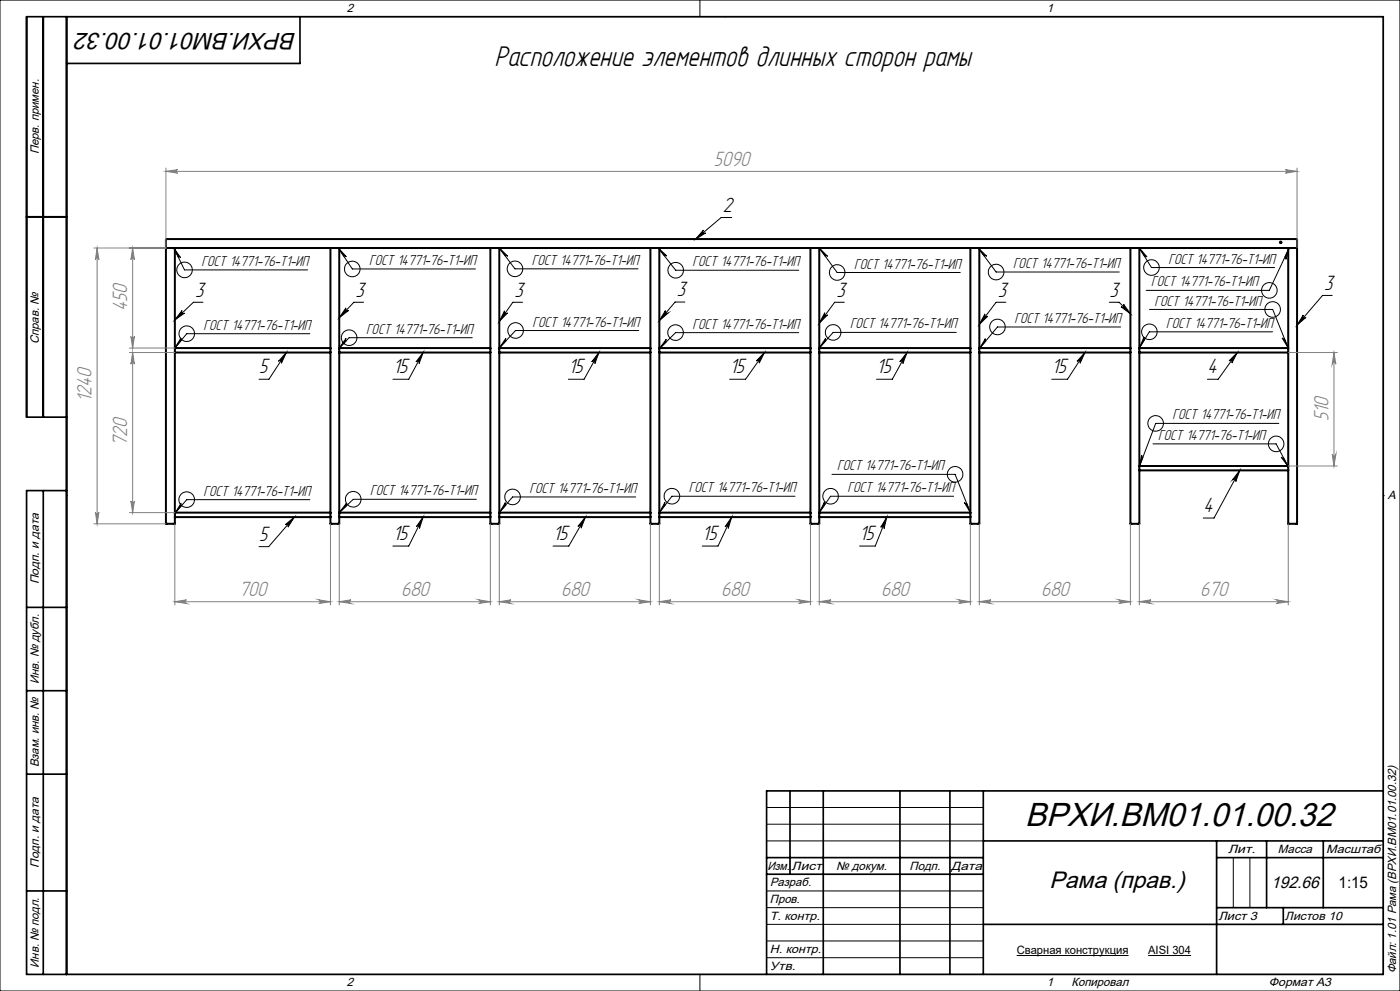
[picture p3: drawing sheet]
<svg xmlns="http://www.w3.org/2000/svg" width="420mm" height="297mm" viewBox="0 0 420 297" stroke-linecap="round" stroke-linejoin="round" font-family="sans-serif">
<g fill="none" stroke="#000" stroke-width=".6">
<path d="M8 65h12M50.1 74.3h2.4M50.1 74.3h-.3v82.7h2.7v-2M50.1 74.3l-.3-.3v-2.1l.2-.3h338.9l.2 .2v2.3l-.3 .2M52.5 74.3h46.6M52.5 74.3v30M99.1 74.3h2.7M99.1 74.3v30M101.8 74.3h45.3M101.8 74.3v30M147.1 74.3h2.7M147.1 74.3v30"/>
<path d="M149.8 74.3h45.3M149.8 74.3v30M195.1 74.3h2.7M195.1 74.3v30M197.8 74.3h45.3M197.8 74.3v30M243.1 74.3h2.7M243.1 74.3v30M245.8 74.3h45.3M245.8 74.3v30M291.1 74.3h2.7M291.1 74.3v30"/>
<path d="M293.8 74.3h45.3M293.8 74.3v30M339.1 74.3h2.7M339.1 74.3v30M341.8 74.3h44.7M341.8 74.3v30M386.5 74.3h2.3M386.5 74.3v30M388.8 74.3h.3v82.7h-2.6v-16M52.5 104.3v1.4M52.5 105.7v47.9M52.5 105.7h46.6"/>
<path d="M52.5 104.3h46.6M99.1 104.3v1.4M99.1 105.7v47.9M101.8 104.3v1.4M101.8 105.7v47.9M101.8 105.7h45.3M101.8 104.3h45.3M147.1 104.3v1.4M147.1 105.7v47.9M149.8 104.3v1.4M149.8 105.7v47.9M149.8 105.7h45.3"/>
<path d="M149.8 104.3h45.3M195.1 104.3v1.4M195.1 105.7v47.9M197.8 104.3v1.4M197.8 105.7v47.9M197.8 105.7h45.3M197.8 104.3h45.3M243.1 104.3v1.4M243.1 105.7v47.9M245.8 104.3v1.4M245.8 105.7v47.9M245.8 105.7h45.3"/>
<path d="M245.8 104.3h45.3M291.1 104.3v1.4M291.1 105.7v47.9M293.8 105.7v51.3h-2.7v-2M293.8 104.3v1.4M293.8 105.7h45.3M293.8 104.3h45.3M339.1 105.7v51.3h2.7v-16M339.1 104.3v1.4M341.8 104.3v1.4M341.8 105.7v34M341.8 105.7h44.7"/>
<path d="M341.8 104.3h44.7M386.5 104.3v1.4M386.5 105.7v34M341.8 139.7v1.3M341.8 139.7h44.7M386.5 139.7v1.3M52.5 153.6v1.4M52.5 155h46.6M52.5 153.6h46.6M99.1 155v2h2.7v-2M99.1 153.6v1.4M101.8 153.6v1.4"/>
<path d="M101.8 155h45.3M101.8 153.6h45.3M147.1 155v2h2.7v-2M147.1 153.6v1.4M149.8 153.6v1.4M149.8 155h45.3M149.8 153.6h45.3M195.1 155v2h2.7v-2M195.1 153.6v1.4M197.8 153.6v1.4M197.8 155h45.3M197.8 153.6h45.3"/>
<path d="M243.1 155v2h2.7v-2M243.1 153.6v1.4M245.8 153.6v1.4M245.8 155h45.3M245.8 153.6h45.3M291.1 153.6v1.4M341.8 141h44.7"/>
<circle cx="384.2" cy="72.7" r=".22"/>
</g>
<g fill="none" stroke="#000" stroke-width=".3">
<path d="M0 0h420v297h-420zM20 5h395v287h-395zM210 0v5M217.5 5h.1M52.1 74.3l3.3 6.6h36.9M52.1 74.3l2.1 2.9-.7-.2zM101.5 74.3l4.2 6.3h36.9M101.5 74.3l2.4 2.6-.7-.1zM149.8 74.3l2.5 2.5-.7-.1zM149.8 74.3l4.7 6.3h36.9M197.5 74.3l2.6 2.4h-.8zM197.5 74.3l5.2 6.7h36.9"/>
<path d="M211 69a.54 .54 0 0 0 0 .7 .54 .54 0 0 0 .7 .1l-3 1.8zM219.5 65.2h-3.1l-7.7 6.4M245.8 74.3l2.5 2.5-.8-.1zM245.8 74.3l5.3 7.4h37M293.5 74.3l2.5 2.5-.7-.1zM293.5 74.3l5.3 7.2h37M341.8 74.3l2.3 2.7-.7-.2zM341.8 74.3l3.6 5.9h37M386.8 74.3l-1 3.4-.1-.5-.2-.2zM386.8 74.3l-6 12.7h-36.9M54.6 93.1a.54 .54 0 0 0 0 .7 .54 .54 0 0 0 .8 0l-2.9 2.1zM60.9 90.6h-2.9l-5.5 5.3"/>
<path d="M103.8 92.3a.55 .55 0 0 0 .1 .7 .55 .55 0 0 0 .7 0l-2.8 2.2zM109.1 90.6h-2.9l-4.4 4.6M151.4 93.2a.53 .53 0 0 0 .1 .7 .53 .53 0 0 0 .8-.1l-2.5 2.5zM156.8 90.6h-3l-4 5.7M191.6 99.1h-36.9l-4.9 5.2M199.6 93.1a.54 .54 0 0 0 .1 .7 .54 .54 0 0 0 .7 0l-2.6 2.3zM205.5 90.5h-3l-4.7 5.6M239.6 99.7h-36.9l-4.9 4.8M247.4 93.7a.53 .53 0 0 0 .2 .7 .53 .53 0 0 0 .7 0l-2.5 2.5zM253.3 90.6h-2.9l-4.6 6.3M286.9 99.6h-37l-4.1 4.7M295.5 94.1a.54 .54 0 0 0 .1 .7 .54 .54 0 0 0 .7 0l-2.5 2.4z"/>
<path d="M301.8 90.6h-3l-5 6.6M332.8 90.6h2.9l3.4 3.4M336.2 98h-37l-5.4 6.5M337 91.2l2.1 2.8-2.8-2.1a.54 .54 0 0 0 .7 0 .54 .54 0 0 0 0-.7zM344.8 92.7h37l4.7 11.6M381.8 99.4h-37l-3 4.9M391 94.4a.53 .53 0 0 0 .1 .8 .53 .53 0 0 0 .7-.1l-2.7 2.3zM399.7 88.5h-2.9l-7.7 8.9M54.3 101.3l.1 .7-1.9 2.3zM85.9 105.7l-1.5 3.2a.52 .52 0 0 0-.1-.8 .52 .52 0 0 0-.8 .2zM85.9 105.7l-5.2 8h-3M93 100h-37l-3.5 4.3"/>
<path d="M103.8 101.4l-.1 .5 .2 .3-2.1 2.1zM126.9 105.7l-4.3 8h-4.7M126.9 105.7l-1.2 3.3a.52 .52 0 0 0-.2-.7 .52 .52 0 0 0-.7 .2zM141.7 101.2h-37l-2.9 3.1M151.8 101.4v.7l-2 2.2zM179.7 105.7l-4.5 8h-4.7M179.7 105.7l-1.2 3.3a.55 .55 0 0 0-.3-.7 .55 .55 0 0 0-.7 .1zM199.9 101.7v.7l-2.1 2.1zM229.3 105.7l-5.6 8h-4.8M229.3 105.7l-1.5 3.1a.54 .54 0 0 0-.2-.7 .54 .54 0 0 0-.7 .1zM247.7 101.3l.1 .8-2 2.2zM272.1 105.7l-4.4 8h-4.7"/>
<path d="M272.1 105.7l-1.2 3.3a.53 .53 0 0 0-.2-.7 .53 .53 0 0 0-.8 .1zM295.6 101.5l.1 .7-1.9 2.3zM325.5 105.7l-5.2 8h-4.8M325.5 105.7l-1.5 3.2a.54 .54 0 0 0-.2-.8 .54 .54 0 0 0-.7 .2zM343.2 101.1l.2 .7-1.6 2.5zM371.2 105.7l-5.8 8h-3.2M371.2 105.7l-1.6 3.1a.53 .53 0 0 0-.2-.7 .53 .53 0 0 0-.7 .1zM384.6 101.3l.7 .2 1.2 2.8zM342.5 136.4l.4 .7-1.1 2.7zM345.9 133h36.9l3.7 6.8M383.6 126.9h-36.9l-4.9 12.9M384.4 137l.7 .2 1.4 2.6z"/>
<path d="M20 148.5h.1M54.3 150.8l.1 .8-1.9 2.2zM85.6 157.3l2.7-2.3-1.9 3a.54 .54 0 0 0-.1-.8 .54 .54 0 0 0-.7 .1zM88.3 155l-7.7 8.8h-2.9M93 149.8h-37l-3.5 4M103.9 150.8l.1 .8-2.2 2zM126.9 155l-4.3 8.7h-4.7M126.9 155l-1.1 3.4a.54 .54 0 0 0-.2-.7 .54 .54 0 0 0-.7 .2zM142.9 149.6h-36.9l-4.2 4M151.6 150.6l.1 .8-1.9 2.2zM175.6 155l-5 8.7h-4.7M175.6 155l-1.3 3.3a.55 .55 0 0 0-.2-.7 .55 .55 0 0 0-.7 .2z"/>
<path d="M190.7 148.9h-36.9l-4 4.7M199.5 150.5l.1 .8-1.8 2.3zM219.5 155l-4.1 8.7h-4.7M219.5 155l-1 3.4a.53 .53 0 0 0-.3-.7 .53 .53 0 0 0-.7 .2zM238.5 148.7h-36.9l-3.8 4.9M247.3 150.5l.2 .7-1.7 2.4zM249.6 142.2h36.9l4.6 11.4M266 155l-3.4 8.7h-4.8M266 155l-.8 3.4a.53 .53 0 0 0-.3-.7 .53 .53 0 0 0-.7 .3zM286.1 148.7h-36.9l-3.4 4.9M289.3 150.6l.7 .3 1.1 2.7zM371.9 141l-7.7 14.3h-3.2"/>
<path d="M371.9 141l-1.2 3.3a.55 .55 0 0 0-.2-.7 .55 .55 0 0 0-.7 .2zM415 148.5h.1M230 242h65M230 247h65M230 252h65M370 257v15M375 257v15M230 267h65M230 272h65M230 277h65M210 292v5M217.5 292h.1"/>
<path d="M230 282h65M230 287h65M305 286.4h33.6M344.4 286.4h12.9"/>
<circle cx="55.4" cy="80.9" r="2.32"/>
<circle cx="105.7" cy="80.6" r="2.33"/>
<circle cx="154.5" cy="80.6" r="2.32"/>
<circle cx="154.7" cy="99" r="2.34"/>
<circle cx="202.7" cy="99.7" r="2.34"/>
<circle cx="202.7" cy="81" r="2.33"/>
<circle cx="249.9" cy="99.6" r="2.33"/>
<circle cx="251.1" cy="81.7" r="2.32"/>
<circle cx="298.8" cy="81.6" r="2.34"/>
<circle cx="299.2" cy="98" r="2.34"/>
<circle cx="344.8" cy="99.4" r="2.33"/>
<circle cx="345.4" cy="80.2" r="2.33"/>
<circle cx="380.8" cy="87" r="2.33"/>
<circle cx="381.8" cy="92.7" r="2.33"/>
<circle cx="56" cy="100" r="2.32"/>
<circle cx="104.7" cy="101.2" r="2.33"/>
<circle cx="346.7" cy="126.9" r="2.33"/>
<circle cx="382.8" cy="133" r="2.32"/>
<circle cx="56" cy="149.7" r="2.34"/>
<circle cx="106" cy="149.6" r="2.34"/>
<circle cx="153.8" cy="148.9" r="2.34"/>
<circle cx="201.6" cy="148.7" r="2.34"/>
<circle cx="249.2" cy="148.7" r="2.33"/>
<circle cx="286.5" cy="142.2" r="2.34"/>
</g>
<g fill="none" stroke="#808080" stroke-width=".3">
<path d="M49.8 51.4l3.5-.6a.53 .53 0 0 0-.5 .6 .53 .53 0 0 0 .5 .5zM49.8 50.4v23.9h-21.6M49.8 51.4h339.3M385.6 50.8l3.5 .6-3.5 .5a.53 .53 0 0 0 .5-.5 .53 .53 0 0 0-.5-.6zM389.1 50.4v23.9M29.1 74.3l.6 3.5a.53 .53 0 0 0-.6-.5 .53 .53 0 0 0-.5 .5zM29.1 74.3v82.7M39.8 74.3l.5 3.5a.53 .53 0 0 0-.5-.5 .53 .53 0 0 0-.5 .5zM39.8 74.3v30M38.8 105.7h13.7M38.8 104.3h13.7M39.3 100.8a.53 .53 0 0 0 .5 .5 .53 .53 0 0 0 .5-.5l-.5 3.5z"/>
<path d="M39.8 105.7v47.9M39.8 105.7l.5 3.4a.53 .53 0 0 0-.5-.5 .53 .53 0 0 0-.5 .5zM386.5 105.7h14.7M400.2 105.7v34M400.2 105.7l.6 3.4a.55 .55 0 0 0-.6-.5 .55 .55 0 0 0-.5 .5zM386.5 139.7h14.7M399.7 136.1a.55 .55 0 0 0 .5 .6 .55 .55 0 0 0 .6-.6l-.6 3.6zM28.2 157h21.6M28.6 153.5a.53 .53 0 0 0 .5 .5 .53 .53 0 0 0 .6-.5l-.6 3.5zM38.8 153.6h13.7M39.3 150.1a.53 .53 0 0 0 .5 .5 .53 .53 0 0 0 .5-.5l-.5 3.5zM52.5 157v24.3"/>
<path d="M99.1 157v24.3M101.8 157v24.3M147.1 157v24.3M149.8 157v24.3M195.1 157v24.3M197.8 157v24.3M243.1 157v24.3M245.8 157v24.3M291.1 157v24.3M293.8 157v24.3M339.1 157v24.3M341.8 157v24.3"/>
<path d="M386.5 157v24.3M95.6 179.8l3.5 .5-3.5 .6a.55 .55 0 0 0 .5-.6 .55 .55 0 0 0-.5-.5zM143.6 179.8l3.5 .5-3.5 .6a.55 .55 0 0 0 .6-.6 .55 .55 0 0 0-.6-.5zM191.6 179.8l3.5 .5-3.5 .6a.55 .55 0 0 0 .5-.6 .55 .55 0 0 0-.5-.5zM239.6 179.8l3.5 .5-3.5 .6a.55 .55 0 0 0 .5-.6 .55 .55 0 0 0-.5-.5zM287.6 179.8l3.5 .5-3.5 .6a.55 .55 0 0 0 .5-.6 .55 .55 0 0 0-.5-.5zM335.6 179.8l3.5 .5-3.5 .6a.55 .55 0 0 0 .5-.6 .55 .55 0 0 0-.5-.5zM382.9 179.8l3.6 .5-3.6 .6a.55 .55 0 0 0 .6-.6 .55 .55 0 0 0-.6-.5zM52.5 180.3l3.5-.5a.55 .55 0 0 0-.6 .5 .55 .55 0 0 0 .6 .6zM52.5 180.3h46.6M101.8 180.3l3.5-.5a.55 .55 0 0 0-.5 .5 .55 .55 0 0 0 .5 .6zM101.8 180.3h45.3"/>
<path d="M149.8 180.3l3.5-.5a.55 .55 0 0 0-.5 .5 .55 .55 0 0 0 .5 .6zM149.8 180.3h45.3M197.8 180.3l3.5-.5a.55 .55 0 0 0-.5 .5 .55 .55 0 0 0 .5 .6zM197.8 180.3h45.3M245.8 180.3l3.5-.5a.55 .55 0 0 0-.5 .5 .55 .55 0 0 0 .5 .6zM245.8 180.3h45.3M293.8 180.3h45.3M293.8 180.3l3.5-.5a.55 .55 0 0 0-.5 .5 .55 .55 0 0 0 .5 .6zM341.8 180.3l3.5-.5a.55 .55 0 0 0-.5 .5 .55 .55 0 0 0 .5 .6zM341.8 180.3h44.7"/>
</g>
<g fill="none" stroke="#000" stroke-width=".5">
<path d="M13 5v120M20 5v287M90 5v14h-70M8 65h12M20 125h-12v-120h407v287h-407v-145h12M13 147v145M8 182h12M8 207h12M8 232h12M237 237v25M247 237v55M270 237v55"/>
<path d="M285 237v55M295 237v55M415 237h-185v55M230 257h65M295 252h120M365 252v40M365 257h50M380 252v20M397 252v20M8 267h12M230 262h65M295 277h120"/>
<path d="M365 272h50M385 272v5"/>
</g>
<g fill="#000">
<path d="M52.1 74.3l2.1 2.9-.7-.2zM54.3 101.3l.1 .7-1.9 2.3zM101.5 74.3l2.4 2.6-.7-.1zM103.8 101.4l-.1 .5 .2 .3-2.1 2.1zM149.8 74.3l2.5 2.5-.7-.1zM151.8 101.4v.7l-2 2.2zM197.5 74.3l2.6 2.4h-.8zM199.9 101.7v.7l-2.1 2.1zM245.8 74.3l2.5 2.5-.8-.1zM247.7 101.3l.1 .8-2 2.2zM293.5 74.3l2.5 2.5-.7-.1zM295.6 101.5l.1 .7-1.9 2.3zM341.8 74.3l2.3 2.7-.7-.2zM343.2 101.1l.2 .7-1.6 2.5zM386.8 74.3l-1 3.4-.1-.5-.2-.2zM384.6 101.3l.7 .2 1.2 2.8zM342.5 136.4l.4 .7-1.1 2.7zM384.4 137l.7 .2 1.4 2.6zM289.3 150.6l.7 .3 1.1 2.7zM247.3 150.5l.2 .7-1.7 2.4zM199.5 150.5l.1 .8-1.8 2.3zM151.6 150.6l.1 .8-1.9 2.2zM103.9 150.8l.1 .8-2.2 2zM54.3 150.8l.1 .8-1.9 2.2z"/>
<path d="M211 69a.54 .54 0 0 0 0 .7 .54 .54 0 0 0 .7 .1l-3 1.8zM85.9 105.7l-1.5 3.2a.52 .52 0 0 0-.1-.8 .52 .52 0 0 0-.8 .2zM85.6 157.3l2.7-2.3-1.9 3a.54 .54 0 0 0-.1-.8 .54 .54 0 0 0-.7 .1zM126.9 155l-1.1 3.4a.54 .54 0 0 0-.2-.7 .54 .54 0 0 0-.7 .2zM175.6 155l-1.3 3.3a.55 .55 0 0 0-.2-.7 .55 .55 0 0 0-.7 .2zM219.5 155l-1 3.4a.53 .53 0 0 0-.3-.7 .53 .53 0 0 0-.7 .2zM266 155l-.8 3.4a.53 .53 0 0 0-.3-.7 .53 .53 0 0 0-.7 .3zM126.9 105.7l-1.2 3.3a.52 .52 0 0 0-.2-.7 .52 .52 0 0 0-.7 .2zM179.7 105.7l-1.2 3.3a.55 .55 0 0 0-.3-.7 .55 .55 0 0 0-.7 .1zM229.3 105.7l-1.5 3.1a.54 .54 0 0 0-.2-.7 .54 .54 0 0 0-.7 .1zM272.1 105.7l-1.2 3.3a.53 .53 0 0 0-.2-.7 .53 .53 0 0 0-.8 .1zM325.5 105.7l-1.5 3.2a.54 .54 0 0 0-.2-.8 .54 .54 0 0 0-.7 .2zM371.2 105.7l-1.6 3.1a.53 .53 0 0 0-.2-.7 .53 .53 0 0 0-.7 .1zM371.9 141l-1.2 3.3a.55 .55 0 0 0-.2-.7 .55 .55 0 0 0-.7 .2zM103.8 92.3a.55 .55 0 0 0 .1 .7 .55 .55 0 0 0 .7 0l-2.8 2.2zM54.6 93.1a.54 .54 0 0 0 0 .7 .54 .54 0 0 0 .8 0l-2.9 2.1zM151.4 93.2a.53 .53 0 0 0 .1 .7 .53 .53 0 0 0 .8-.1l-2.5 2.5zM199.6 93.1a.54 .54 0 0 0 .1 .7 .54 .54 0 0 0 .7 0l-2.6 2.3zM247.4 93.7a.53 .53 0 0 0 .2 .7 .53 .53 0 0 0 .7 0l-2.5 2.5zM295.5 94.1a.54 .54 0 0 0 .1 .7 .54 .54 0 0 0 .7 0l-2.5 2.4zM337 91.2l2.1 2.8-2.8-2.1a.54 .54 0 0 0 .7 0 .54 .54 0 0 0 0-.7zM391 94.4a.53 .53 0 0 0 .1 .8 .53 .53 0 0 0 .7-.1l-2.7 2.3z"/>
</g>
<g fill="#808080">
<path d="M49.8 51.4l3.5-.6a.53 .53 0 0 0-.5 .6 .53 .53 0 0 0 .5 .5zM385.6 50.8l3.5 .6-3.5 .5a.53 .53 0 0 0 .5-.5 .53 .53 0 0 0-.5-.6zM52.5 180.3l3.5-.5a.55 .55 0 0 0-.6 .5 .55 .55 0 0 0 .6 .6zM95.6 179.8l3.5 .5-3.5 .6a.55 .55 0 0 0 .5-.6 .55 .55 0 0 0-.5-.5zM101.8 180.3l3.5-.5a.55 .55 0 0 0-.5 .5 .55 .55 0 0 0 .5 .6zM143.6 179.8l3.5 .5-3.5 .6a.55 .55 0 0 0 .6-.6 .55 .55 0 0 0-.6-.5zM149.8 180.3l3.5-.5a.55 .55 0 0 0-.5 .5 .55 .55 0 0 0 .5 .6zM191.6 179.8l3.5 .5-3.5 .6a.55 .55 0 0 0 .5-.6 .55 .55 0 0 0-.5-.5zM197.8 180.3l3.5-.5a.55 .55 0 0 0-.5 .5 .55 .55 0 0 0 .5 .6zM239.6 179.8l3.5 .5-3.5 .6a.55 .55 0 0 0 .5-.6 .55 .55 0 0 0-.5-.5zM245.8 180.3l3.5-.5a.55 .55 0 0 0-.5 .5 .55 .55 0 0 0 .5 .6zM287.6 179.8l3.5 .5-3.5 .6a.55 .55 0 0 0 .5-.6 .55 .55 0 0 0-.5-.5zM341.8 180.3l3.5-.5a.55 .55 0 0 0-.5 .5 .55 .55 0 0 0 .5 .6zM382.9 179.8l3.6 .5-3.6 .6a.55 .55 0 0 0 .6-.6 .55 .55 0 0 0-.6-.5z"/>
<path d="M293.8 180.3l3.5-.5a.55 .55 0 0 0-.5 .5 .55 .55 0 0 0 .5 .6zM335.6 179.8l3.5 .5-3.5 .6a.55 .55 0 0 0 .5-.6 .55 .55 0 0 0-.5-.5z"/>
<path d="M29.1 74.3l.6 3.5a.53 .53 0 0 0-.6-.5 .53 .53 0 0 0-.5 .5zM28.6 153.5a.53 .53 0 0 0 .5 .5 .53 .53 0 0 0 .6-.5l-.6 3.5zM39.8 74.3l.5 3.5a.53 .53 0 0 0-.5-.5 .53 .53 0 0 0-.5 .5zM39.3 100.8a.53 .53 0 0 0 .5 .5 .53 .53 0 0 0 .5-.5l-.5 3.5zM400.2 105.7l.6 3.4a.55 .55 0 0 0-.6-.5 .55 .55 0 0 0-.5 .5zM399.7 136.1a.55 .55 0 0 0 .5 .6 .55 .55 0 0 0 .6-.6l-.6 3.6z"/>
<path d="M39.8 105.7l.5 3.4a.53 .53 0 0 0-.5-.5 .53 .53 0 0 0-.5 .5zM39.3 150.1a.53 .53 0 0 0 .5 .5 .53 .53 0 0 0 .5-.5l-.5 3.5z"/>
</g>
<text font-size="10" x="307.5" y="247.6">ВРХИ.ВМ01.01.00.32</text>
<text font-size="9.5" x="148.4" y="19.7">Расположение элементов длинных сторон рамы</text>
<g font-size="7.1">
<text x="88.9" y="9.8" transform="rotate(-180 88.9 9.8)">ВРХИ.ВМ01.01.00.32</text>
<text x="314.9" y="266.1">Рама (прав.)</text>
</g>
<g font-size="6.9" fill="#808080">
<text x="214.2" y="49.7">5090</text>
<text x="38.1" y="93.2" transform="rotate(-90 38.1 93.2)">450</text>
<text x="27.5" y="120.6" transform="rotate(-90 27.5 120.6)">1240</text>
<text x="398.6" y="126.1" transform="rotate(-90 398.6 126.1)">510</text>
<text x="38.1" y="133.7" transform="rotate(-90 38.1 133.7)">720</text>
<text x="71.7" y="178.6">700</text>
<text x="120.4" y="178.6">680</text>
<text x="168.4" y="178.6">680</text>
<text x="216.4" y="178.6">680</text>
<text x="264.4" y="178.6">680</text>
<text x="312.4" y="178.6">680</text>
<text x="360" y="178.6">670</text>
</g>
<g font-size="6.9">
<text x="216.9" y="63.4">2</text>
<text x="58.5" y="88.9">3</text>
<text x="106.7" y="88.9">3</text>
<text x="154.4" y="88.9">3</text>
<text x="203.1" y="88.8">3</text>
<text x="250.9" y="88.9">3</text>
<text x="299.4" y="88.9">3</text>
<text x="332.8" y="88.9">3</text>
<text x="397.3" y="86.8">3</text>
<text x="77.8" y="111.9">5</text>
<text x="117.9" y="111.9">15</text>
<text x="170.5" y="111.9">15</text>
<text x="218.9" y="111.9">15</text>
<text x="263" y="111.9">15</text>
<text x="315.6" y="111.9">15</text>
<text x="362.3" y="111.9">4</text>
<text x="361" y="153.5">4</text>
<text x="117.9" y="161.9">15</text>
<text x="165.9" y="161.9">15</text>
<text x="210.7" y="161.9">15</text>
<text x="257.9" y="161.9">15</text>
<text x="77.8" y="162.1">5</text>
</g>
<text font-size="5" x="381.3" y="266">192.66</text>
<g font-size="4.8">
<text x="60.4" y="79.7">ГОСТ 14771-76-Т1-ИП</text>
<text x="110.7" y="79.4">ГОСТ 14771-76-Т1-ИП</text>
<text x="159.6" y="79.4">ГОСТ 14771-76-Т1-ИП</text>
<text x="207.8" y="79.8">ГОСТ 14771-76-Т1-ИП</text>
<text x="256.2" y="80.5">ГОСТ 14771-76-Т1-ИП</text>
<text x="303.9" y="80.4">ГОСТ 14771-76-Т1-ИП</text>
<text x="350.5" y="79">ГОСТ 14771-76-Т1-ИП</text>
<text x="345.4" y="85.8">ГОСТ 14771-76-Т1-ИП</text>
<text x="346.4" y="91.6">ГОСТ 14771-76-Т1-ИП</text>
<text x="61.1" y="98.8">ГОСТ 14771-76-Т1-ИП</text>
<text x="109.8" y="100">ГОСТ 14771-76-Т1-ИП</text>
<text x="159.7" y="97.9">ГОСТ 14771-76-Т1-ИП</text>
<text x="207.7" y="98.5">ГОСТ 14771-76-Т1-ИП</text>
<text x="255" y="98.4">ГОСТ 14771-76-Т1-ИП</text>
<text x="304.3" y="96.8">ГОСТ 14771-76-Т1-ИП</text>
<text x="349.9" y="98.3">ГОСТ 14771-76-Т1-ИП</text>
<text x="351.8" y="125.7">ГОСТ 14771-76-Т1-ИП</text>
<text x="347.4" y="131.9">ГОСТ 14771-76-Т1-ИП</text>
<text x="251.1" y="141">ГОСТ 14771-76-Т1-ИП</text>
<text x="61.1" y="148.6">ГОСТ 14771-76-Т1-ИП</text>
<text x="111" y="148.4">ГОСТ 14771-76-Т1-ИП</text>
<text x="158.8" y="147.7">ГОСТ 14771-76-Т1-ИП</text>
<text x="206.6" y="147.5">ГОСТ 14771-76-Т1-ИП</text>
<text x="254.2" y="147.5">ГОСТ 14771-76-Т1-ИП</text>
<text x="401.6" y="266">1:15</text>
</g>
<g font-size="3.6">
<text x="104" y="3.6">2</text>
<text x="314" y="3.6">1</text>
<text x="11.6" y="46.3" transform="rotate(-90 11.6 46.3)">Перв. примен.</text>
<text x="11.6" y="103.2" transform="rotate(-90 11.6 103.2)">Справ. №</text>
<text x="416.4" y="149.6">A</text>
<text x="11.6" y="175.1" transform="rotate(-90 11.6 175.1)">Подп. и дата</text>
<text x="11.6" y="205" transform="rotate(-90 11.6 205)">Инв. № дубл.</text>
<text x="11.6" y="230" transform="rotate(-90 11.6 230)">Взам. инв. №</text>
<text x="368.4" y="255.6">Лит.</text>
<text x="383.4" y="255.6">Масса</text>
<text x="397.8" y="255.6">Масштаб</text>
<text x="11.6" y="260.1" transform="rotate(-90 11.6 260.1)">Подп. и дата</text>
<text x="230.2" y="260.6">Изм.</text>
<text x="237.5" y="260.6">Лист</text>
<text x="250.9" y="260.6">№ докум.</text>
<text x="272.9" y="260.6">Подп.</text>
<text x="285.4" y="260.6">Дата</text>
<text x="231" y="265.6">Разраб.</text>
<text x="231" y="275.6">Т. контр.</text>
<text x="231" y="270.6">Пров.</text>
<text x="365.5" y="275.6">Лист 3</text>
<text x="385.5" y="275.6">Листов 10</text>
<text x="231" y="285.6">Н. контр.</text>
<text x="11.6" y="290" transform="rotate(-90 11.6 290)">Инв. № подл.</text>
<text x="231" y="290.6">Утв.</text>
<text x="418.9" y="291.8" transform="rotate(-90 418.9 291.8)">Файл: 1.01 Рама (ВРХИ.ВМ01.01.00.32)</text>
<text x="104" y="295.6">2</text>
<text x="314" y="295.6">1</text>
<text x="321.5" y="295.6">Копировал</text>
<text x="380.7" y="295.6">Формат А3</text>
</g>
<g font-size="3.4">
<text x="305" y="286">Сварная конструкция</text>
<text x="344.4" y="286">AISI 304</text>
</g>
</svg>
